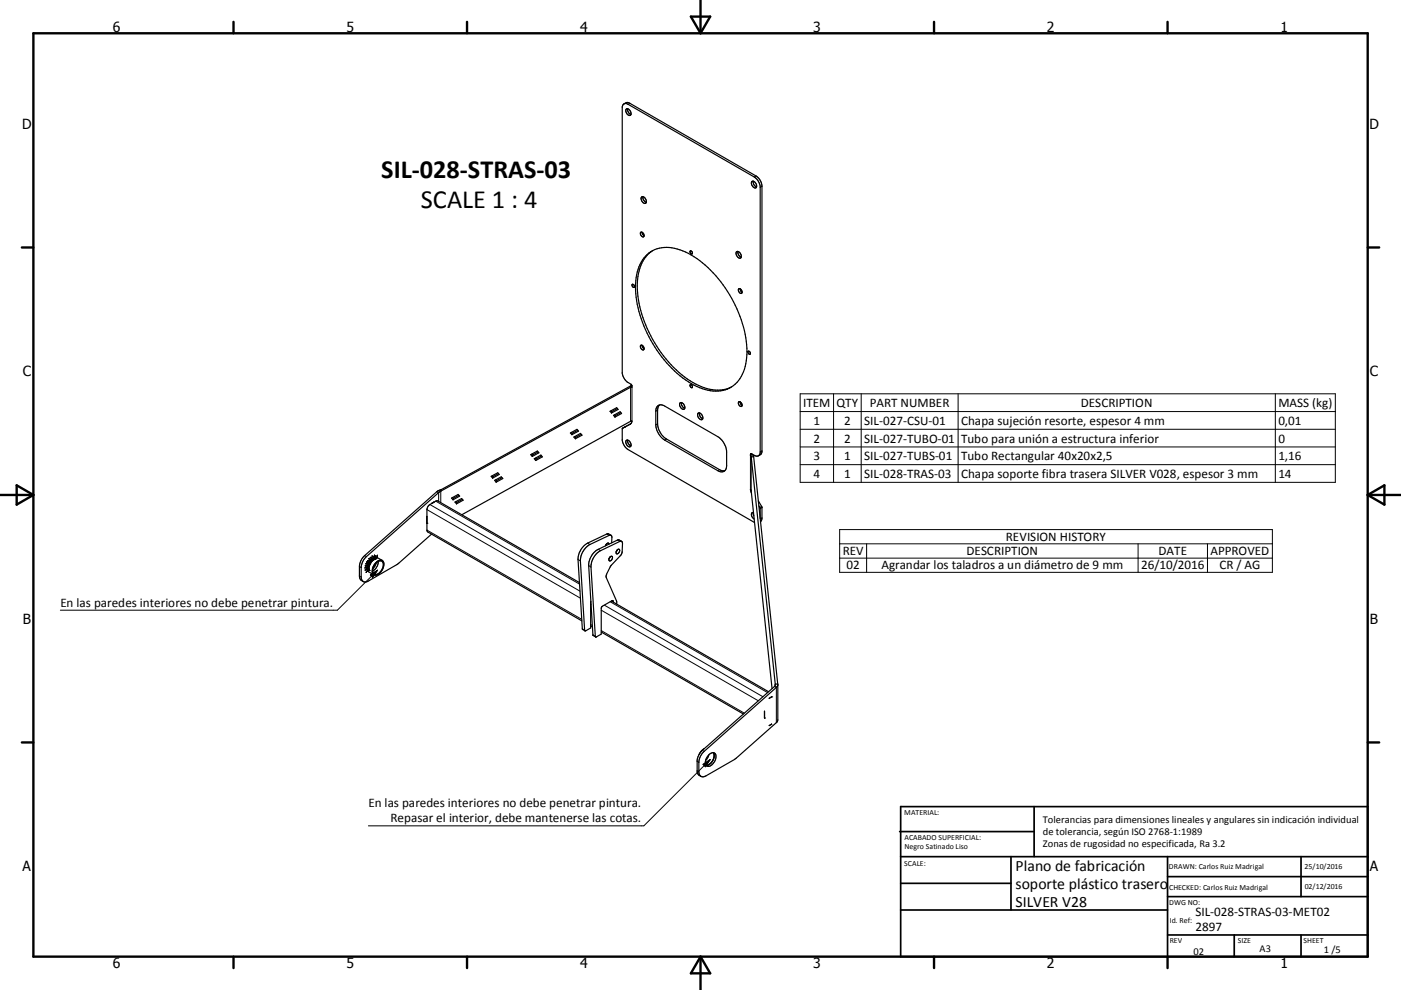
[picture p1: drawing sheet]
<svg xmlns="http://www.w3.org/2000/svg" width="420mm" height="297mm" viewBox="0 0 420 297" stroke-linecap="round" stroke-linejoin="round" font-family="sans-serif">
<g fill="none" stroke="#000" stroke-width=".36">
<path d="M187.1 31.2l.8-.5 .7 .2 38.3 22.1a4.1 4.1 0 0 1 1.5 2.9v79.6l-.3 .8-.7 .4M187.8 32.7a1.26 1.26 0 0 1 1.1 1.9 1.34 1.34 0 0 1-1.1-1.9zM188.2 32.6a1.61 1.61 0 0 0 1 1.7M192.4 59.1a1.25 1.25 0 0 1 1.1 1.9 1.31 1.31 0 0 1-1.1-1.9zM192.8 59a1.62 1.62 0 0 0 1 1.7M225.3 54.5a1.18 1.18 0 0 1 1.3 .4 1.18 1.18 0 0 1 .2 1.2 .9 .9 0 0 1-1 .1 .9 .9 0 0 1-.5-.8zM225.8 54.4a1.62 1.62 0 0 0 1 1.7M192.1 69.7a.76 .76 0 0 1 .9 .4 .76 .76 0 0 1-.3 1 1.07 1.07 0 0 1-.6-1.4zM192.5 69.7l.2 .7 .4 .3M195.1 75.6a10.6 10.6 0 0 1 10.5 0 35.7 35.7 0 0 1 17 21.5 21.1 21.1 0 0 1-.4 15.8l-1.3 1.8-2.2 1.7M195.1 75.6a13.5 13.5 0 0 0-3.9 12.2 37.3 37.3 0 0 0 16.6 27 12.5 12.5 0 0 0 10.9 1.6M195.1 75.5a12 12 0 0 0-4.6 10.6 36.7 36.7 0 0 0 17.6 29.4 11.5 11.5 0 0 0 10.6 .9"/>
<path d="M207 75.3a.47 .47 0 0 1 .5 .3 .47 .47 0 0 1-.2 .6l-.4-.5zM220.7 75.6a1.17 1.17 0 0 1 1.3 .4 1.17 1.17 0 0 1 .1 1.3 1.26 1.26 0 0 1-1.4-1.7zM221.2 75.4a1.6 1.6 0 0 0 1 1.7M189.6 85.3a.47 .47 0 0 1 .6 .3 .47 .47 0 0 1-.3 .6l-.3-.3zM221.4 86.7l.1-.1a.87 .87 0 0 1 .8 .5 .87 .87 0 0 1-.1 .9 1.05 1.05 0 0 1-.8-1.3zM221.9 86.6l.2 .7 .4 .4M189 116.2l-56.9 31.2M189.1 115.8l-.1 .4M189.1 115.8l-56.9 31.1M189.5 115.7v.5h-.5M189.5 115.7l-.3-.4a4.4 4.4 0 0 1-2.2-2l-.4-1.3v-80a1.05 1.05 0 0 1 .6-.9 1.05 1.05 0 0 1 1.1 .2l37.9 21.8 .7 .6 .9 1.6 .1 .6v80a1.05 1.05 0 0 1-.6 .9 1.05 1.05 0 0 1-1.1-.2l-1.1-.5-.1 .6M189.5 115.7l-.4 .1"/>
<path d="M192.1 103.7a.75 .75 0 0 1 .8 .3 .75 .75 0 0 1-.2 1 1.06 1.06 0 0 1-.6-1.3zM192.5 103.6l.1 .5 .5 .5M207 115.4a.46 .46 0 0 1 .5 .3 .46 .46 0 0 1-.2 .6l-.4-.5zM219.3 116.1l-.6 .3M224.3 105.4a.47 .47 0 0 1 .6 .3 .47 .47 0 0 1-.3 .6l-.3-.6zM159.1 136.4l2-1.1 .5 .5-2 1.1zM159.4 136.2l.3 .3M159.7 136.5l-.1 .4M160.2 137.6l2-1.1 .4 .6-2 1.1zM160.5 137.4l.2 .3M160.7 137.7l-.1 .5M161.3 135.6l-1.6 .9"/>
<path d="M162.4 136.8l-1.7 .9M171 129.9l2-1.1 .4 .5-1.9 1.1zM171.3 129.7l.2 .3M171.5 130v.4M172 131.1l2-1.1 .5 .6-2 1zM172.4 130.9l.2 .3M172.6 131.2l-.1 .4M173.2 129.1l-1.7 .9M174.3 130.3l-1.7 .9M182.9 123.4l2-1.1 .4 .5-2 1.1zM183.2 123.2l.2 .3M183.4 123.5l-.1 .4"/>
<path d="M183.9 124.6l2-1.1 .5 .6-2 1zM184.2 124.4l.3 .3M184.5 124.7l-.1 .4M185.1 122.6l-1.7 .9M186.2 123.8l-1.7 .9M186.7 128.5l-.1 3.6a4.1 4.1 0 0 0 1.7 2.8l37.9 21.8M187.2 128.2l-.5 .3M187.7 132.2a1.17 1.17 0 0 1 1.2 .3 1.17 1.17 0 0 1 .2 1.3 .88 .88 0 0 1-.9 .1 .88 .88 0 0 1-.5-.8zM188.2 132a1.6 1.6 0 0 0 1 1.7M188.9 127.3l.4-.5 .1-.5-51 28.1M189.1 127.2l-2.4 1.3M197.1 121.9a1.64 1.64 0 0 1 2.2-.1l15.9 9.2a6 6 0 0 1 2.7 4.6v4.1a1.63 1.63 0 0 1-.8 1.7 1.63 1.63 0 0 1-1.9-.2l-15.9-9.2a6 6 0 0 1-2.7-4.6v-4.4z"/>
<path d="M197.7 121.5l-.5 1.2-.1 4.4a5.9 5.9 0 0 0 2.7 4.6l16.2 9.4 1.3 .1M203.9 120.9a1.22 1.22 0 0 1 1.2 .5 1.22 1.22 0 0 1 0 1.4 1.31 1.31 0 0 1-1.2-1.9zM204.3 120.8a1.51 1.51 0 0 0 1 1.7M209.3 124a1.26 1.26 0 0 1 1.2 .6 1.26 1.26 0 0 1 0 1.3 1.34 1.34 0 0 1-1.2-1.9zM209.7 123.9v.2a1.65 1.65 0 0 0 1 1.5M221.4 120.6a.77 .77 0 0 1 .9 .4 .77 .77 0 0 1-.2 1 1.07 1.07 0 0 1-.7-1.4zM221.9 120.6l.2 .6 .4 .4M225 136.7l.2 .4M225.2 137.1l7.2 68.2M225.5 136.2v.2M225.5 136.4l-.5 .3M225.5 136.4l.5 .6"/>
<path d="M226 137l-.8 .1M226 137l7.2 68.2M128 154.9v2.1M129.4 151v.1M130.1 150.6l-.7 .4M130.1 150.6v.1M131 147.5l-21.7 19.2a5 5 0 0 0-1.5 3.3v3.4l.4 .6 .7 .5M131 147.5l.5 .3M131.5 147.8l-21.6 19.2a4.9 4.9 0 0 0-1.6 3.3v3.1l.6 1.1M132.1 147.4l-.6 .4M132.2 146.9l-.1 .5M132.2 146.9l-1.2 .6"/>
<path d="M135.4 149.4l2-1.1 .4 .5-2 1.1zM135.7 149.3l.2 .2M135.9 149.5l-.1 .4M136.4 150.6l2-1 .4 .5-1.9 1.1zM136.7 150.5l.3 .2M137 150.7l-.1 .5M137.6 148.6l-1.7 .9M138.6 149.8l-1.6 .9M147.3 142.9l1.9-1.1 .5 .5-2 1.1zM147.6 142.8l.2 .2M147.8 143l-.1 .4M148.3 144.1l2-1 .4 .5-1.9 1.1z"/>
<path d="M148.6 143.9l.2 .3M148.8 144.2v.5M149.5 142.1l-1.7 .9M150.5 143.3l-1.7 .9M225.3 147.9l-.3-1 .2 .4 6.3 59.3M225.8 153.8l.2 .9M225.9 153.8a.78 .78 0 0 0-.7 .6 .78 .78 0 0 0 .4 .9l.5 .4M227.4 150.3l1 1.9v3.5l-.4 .8M227.5 151.7l.4 .8v3.1M112.8 168.9l-1 1.7M112.8 168.8a1.18 1.18 0 0 1 1.7-.4 1.18 1.18 0 0 1 .3 1.7 2.32 2.32 0 0 1-2.7 2.1 2.67 2.67 0 0 1 .7-3.4zM112.9 168.5a1.21 1.21 0 0 1 1.6-.4 1.21 1.21 0 0 1 .6 1.6 2.86 2.86 0 0 1-3 2.8 2.84 2.84 0 0 1 .8-4z"/>
<path d="M113.4 168.4a3.4 3.4 0 0 1-1.7 2.9M114.6 168.1l-1.5-.8a2.86 2.86 0 0 0-3 2.9l.3 1.3 1.7 1M129.4 160.3l-10.2 8.9-9.1 5.3h-1.2M173.7 174.8l-42.4-24.5h-.7l-1.7 1.1-.6 .6-.3 .9v6.1l.3 .6 46.1 26.7M181.9 163.2l-.3 .5M182.6 163.2a.6 .6 0 0 0-.7-.2 .6 .6 0 0 0-.3 .7M182.8 167.4l-.2 .2M182.8 167.2a.47 .47 0 0 1 .8-.2 .47 .47 0 0 1-.1 .8 .53 .53 0 0 1-.8 .5 .53 .53 0 0 1 0-1zM182.9 167.1l-.1 .3M183.1 160.6l-.3-.1-5.9 2.9a5.8 5.8 0 0 0-2.9 4.9l1.4 21 1.7-.9v-8M183.1 160.6l.4 .6-.1 1.7M183.2 160.6l-1.1-.4-5.9 2.7a5.8 5.8 0 0 0-2.9 5l1.3 20.8 .8 .6"/>
<path d="M185.1 165l-.4 .5M185.1 164.9a.41 .41 0 0 1 .6 0 .41 .41 0 0 1 0 .5 .62 .62 0 0 1-.3 .6 .62 .62 0 0 1-.7-.1l.1-.5zM186.4 162.4l-.7-.4h-.6l-5.7 2.8a5.7 5.7 0 0 0-2.9 4.9l1.3 20.9 .8 .5M177.1 187.8l.5 .3M180.3 189.6l42.6 24.6M183.3 180.3l47.1 27.2M183.8 180.6l-.2-.4-3.3 2v8l-1.7 .9M184.9 181.2l-.1-.9-3.1-7.4 1.3-3 3.4-3.7 .2-3.6-.2-.2h-.6l-5.7 2.8a5.7 5.7 0 0 0-2.9 4.9l1.4 21M229.2 213.4v2M230.6 209.5h.1M230.6 217.7h.1M231.3 209.1l-.7 .4"/>
<path d="M231.3 217.3h.1M231.3 217.3l-.7 .4M232.2 205.9l-22.4 20.1M232.2 205.9l.6 .3M232.4 205.3l-.2 .6M232.8 206.2l-21.7 19.2a4.9 4.9 0 0 0-1.6 3.3v3.2l.7 1M233.2 205.2v10.7l-.3 .7-12.7 11.2-8.5 5-.9 .3-.6-.2M233.2 205.2l-.8 .1M233.2 205.5l-.4 .7M209.7 226l-.1 .4M211.2 224.6a4.9 4.9 0 0 0-2.2 3.4l.1 3.8 .3 .7 .8 .4M211.6 228.2l.1 1.3"/>
<path d="M211.6 228.2a2.41 2.41 0 0 1 2.7-2.2 2.67 2.67 0 0 1-2.3 3.9l-.3-.4M212.2 229.6h-.5M212.5 226.5l-.9 1.6M213.4 228.7l-1.2 .9M213.7 228l-.3 .7M213.8 228.1l-.4 .6M213.9 225.8l.1 .2M214 226l.1 .5M214.1 226.5l-.3 1.6"/>
</g>
<g fill="none" stroke="#000" stroke-width=".3">
<path d="M188.8 31l-.5 .3M226.7 52.8l-.5 .3M228.4 55.9l-.5 .3M189 116.2v10.2M189.5 116.2v10.2M239.9 118.1h160.4v26.6h-160.4zM249.9 118.1v26.6M258.2 118.1v26.6M287.2 118.1v26.6M382.4 118.1v26.6M187.2 128.2l-.5 .3M189 127.2l-.1 .1"/>
<path d="M197.1 123l-.5 .3M197.1 127.1l-.5 .3M199.8 131.7l-.5 .3M225 136.7v10.2M225.2 137.1v10.2M225.3 136.1l-.3 .3M228.4 135.3l-.5 .3M239.9 123.5h160.4M239.9 128.8h160.4M239.9 134.1h160.4M239.9 139.4h160.4M128 152.9l46 26.6"/>
<path d="M128 159l46.4 26.8M128.9 151.4l45 26M130.6 150.3l43.2 24.9M131.5 147.8v2.6M132.1 147.4v3.4M215.7 140.9l-.5 .3M228.3 151.9l-.5 .3M228.4 152.3l-.5 .3M228.4 155.4l-.5 .3M251.7 158.9h129.8v12.8h-129.8zM107.8 170l.5 .3M107.8 172.8l.5 .3"/>
<path d="M109.3 166.7l.6 .3M109.4 170.4l.7-.2 .6 .3M109.5 169.8l.7-.1 .5 .4M109.7 169.2h.6l.5 .5M109.9 168.6l.7 .1 .4 .5M110.2 168.2l.6 .1 .4 .6M110.6 167.6l.6 .3 .3 .6M110.7 170.9l-.6-.2-.6 .3M110.9 171.1l-.7 .1-.4 .5M111 167.2l.6 .4 .2 .6M111 172.5l2.2-1.4-1.5 2.1zM111.5 166.8l.5 .5 .1 .7"/>
<path d="M112.2 166.6l.3 .6-.1 .6M113.1 166.6l-.1 .6-.4 .5M113.2 171.1l-12 12h-83.1M173.3 167.9l.7 .4M176.2 162.9l.7 .5M176.5 169.7l.7 .4M179.4 164.8l.7 .4M181.9 160.2l.7 .4M185.1 162l.7 .4M251.7 163.2h129.8M251.7 167.4h129.8M259.8 163.2v8.5"/>
<path d="M341.2 163.2v8.5M362 163.2v8.5M174.6 188.7l.7 .4M177.1 181.2l.1 .1M177.1 187.4l.5 .3M177.8 190.5l.7 .4M180.3 183.1l47.1 27.1M180.3 189.2l42.9 24.8M181.2 181.5l47.5 27.5M182.9 180.5l47.2 27.3M183.5 180.2l.3 .2M232.4 205.3v.2"/>
<path d="M232.8 206.2v10.6M209 231.3l.5 .3M209 228.4l.5 .3M210.6 225.1l.5 .3M210.8 229.3l2.1-1.4-1.4 2.1zM212.9 227.9l-19.9 19.9h-82.6"/>
</g>
<g fill="#000">
<circle cx="187.2" cy="128.2" r=".18"/>
<circle cx="128" cy="157" r=".18"/>
<circle cx="229.2" cy="215.4" r=".18"/>
<circle cx="231.3" cy="209.1" r=".18"/>
</g>
<g fill="none" stroke="#000" stroke-width=".71">
<path d="M10 10h400v277h-400zM70 6.6v3.4M140 6.6v3.4M207.1 5h5.8l-2.9 5zM210 0v10M280 6.6v3.4M350 6.6v3.4M6.6 74.2h3.4M410 74.2h3.5M0 148.5h10M5 145.6l5 2.9-5 2.9zM410 148.5h10.1"/>
<path d="M410 148.5l5.1-2.9v5.8zM6.6 222.7h3.4M410 222.7h3.5M70 287v3.4M140 287v3.4M210 287v10M210 287l2.9 5h-5.8zM280 287v3.4M350 287v3.4"/>
</g>
<g fill="none" stroke="#000" stroke-width=".51">
<path d="M269.7 249.5h40.3M270 242h140v45h-140zM270 257h140M303.1 257v16M310 242v15M350 257v30M390.1 257v12M270 265h33.1M270 273h80M350 269h60M350 263h60M350 280.5h60"/>
<path d="M370 280.5v6.5M390.1 280.5v6.5"/>
</g>
<path d="M111 172.5l2.2-1.4-1.5 2.1zM210.8 229.3l2.1-1.4-1.4 2.1z" fill="#000" stroke="#000" stroke-width=".3"/>
<g font-size="7.9">
<text x="114.3" y="53.5">SIL-028-STRAS-03</text>
<text x="126.2" y="62.5">SCALE 1 : 4</text>
</g>
<g font-size="4.7">
<text x="304.5" y="261.2">Plano de fabricación</text>
<text x="304.5" y="266.6">soporte plástico trasero</text>
<text x="304.5" y="272">SILVER V28</text>
</g>
<g font-size="4.2">
<text x="33.9" y="9.6">6</text>
<text x="103.9" y="9.6">5</text>
<text x="173.9" y="9.6">4</text>
<text x="243.8" y="9.6">3</text>
<text x="313.9" y="9.6">2</text>
<text x="383.9" y="9.6">1</text>
<text x="6.7" y="38.7">D</text>
<text x="410.5" y="38.7">D</text>
<text x="6.9" y="112.9">C</text>
<text x="410.7" y="112.9">C</text>
<text x="6.9" y="187.1">B</text>
<text x="410.7" y="187.1">B</text>
<text x="6.8" y="261.4">A</text>
<text x="410.7" y="261.4">A</text>
<text x="33.9" y="290.4">6</text>
<text x="103.9" y="290.4">5</text>
<text x="173.9" y="290.4">4</text>
<text x="243.8" y="290.4">3</text>
<text x="313.9" y="290.4">2</text>
<text x="383.9" y="290.4">1</text>
</g>
<g font-size="3.9">
<text x="240.8" y="122.1">ITEM</text>
<text x="250.8" y="122.1">QTY</text>
<text x="260.8" y="122.1">PART NUMBER</text>
<text x="324" y="122.1">DESCRIPTION</text>
<text x="383.3" y="122.2">MASS (kg)</text>
<text x="243.9" y="127.4">1</text>
<text x="253.1" y="127.4">2</text>
<text x="259.1" y="127.4">SIL-027-CSU-01</text>
<text x="288.1" y="127.5">Chapa sujeción resorte, espesor 4 mm</text>
<text x="383.3" y="127.4">0,01</text>
<text x="243.9" y="132.8">2</text>
<text x="253.1" y="132.8">2</text>
<text x="259.1" y="132.8">SIL-027-TUBO-01</text>
<text x="288.1" y="132.8">Tubo para unión a estructura inferior</text>
<text x="383.3" y="132.8">0</text>
<text x="243.9" y="138">3</text>
<text x="243.9" y="143.3">4</text>
<text x="253.1" y="138">1</text>
<text x="253.1" y="143.3">1</text>
<text x="259.1" y="138">SIL-027-TUBS-01</text>
<text x="259.1" y="143.3">SIL-028-TRAS-03</text>
<text x="288.1" y="138.1">Tubo Rectangular 40x20x2,5</text>
<text x="288.1" y="143.4">Chapa soporte fibra trasera SILVER V028, espesor 3 mm</text>
<text x="383.3" y="138">1,16</text>
<text x="383.3" y="143.3">14</text>
<text x="252.6" y="166.5">REV</text>
<text x="289.7" y="166.5">DESCRIPTION</text>
<text x="301.6" y="162.2">REVISION HISTORY</text>
<text x="347.3" y="166.5">DATE</text>
<text x="362.9" y="166.5">APPROVED</text>
<text x="253.7" y="170.8">02</text>
<text x="264.2" y="170.6">Agrandar los taladros a un diámetro de 9 mm</text>
<text x="342.1" y="170.7">26/10/2016</text>
<text x="365.6" y="170.7">CR / AG</text>
<text x="18.1" y="182">En las paredes interiores no debe penetrar pintura.</text>
<text x="110.5" y="242.2">En las paredes interiores no debe penetrar pintura.</text>
<text x="117.1" y="246.7">Repasar el interior, debe mantenerse las cotas.</text>
<text x="358.4" y="274.9">SIL-028-STRAS-03-MET02</text>
<text x="358.4" y="279.4">2897</text>
</g>
<g font-size="3.1">
<text x="312.7" y="246.8">Tolerancias para dimensiones lineales y angulares sin indicación individual</text>
<text x="312.7" y="250.4">de tolerancia, según ISO 2768-1:1989</text>
<text x="312.7" y="254">Zonas de rugosidad no especificada, Ra 3.2</text>
<text x="357.8" y="286.5">02</text>
<text x="377.6" y="285.6">A3</text>
<text x="396.9" y="285.9">1 /5</text>
</g>
<g font-size="2.4">
<text x="271.1" y="244.4">MATERIAL:</text>
<text x="271.2" y="252">ACABADO SUPERFICIAL:</text>
<text x="271.2" y="254.7">Negro Satinado Liso</text>
<text x="271.1" y="259.7">SCALE:</text>
<text x="350.4" y="260.8">DRAWN: Carlos Ruiz Madrigal</text>
<text x="391.1" y="260.6">25/10/2016</text>
<text x="350.5" y="266.9">CHECKED: Carlos Ruiz Madrigal</text>
<text x="391.2" y="266.7">02/12/2016</text>
<text x="350.5" y="271.4">DWG NO:</text>
<text x="350.7" y="276.9">Id. Ref:</text>
<text x="350.7" y="282.8">REV</text>
<text x="371.1" y="282.9">SIZE</text>
<text x="390.8" y="283">SHEET</text>
</g>
</svg>
